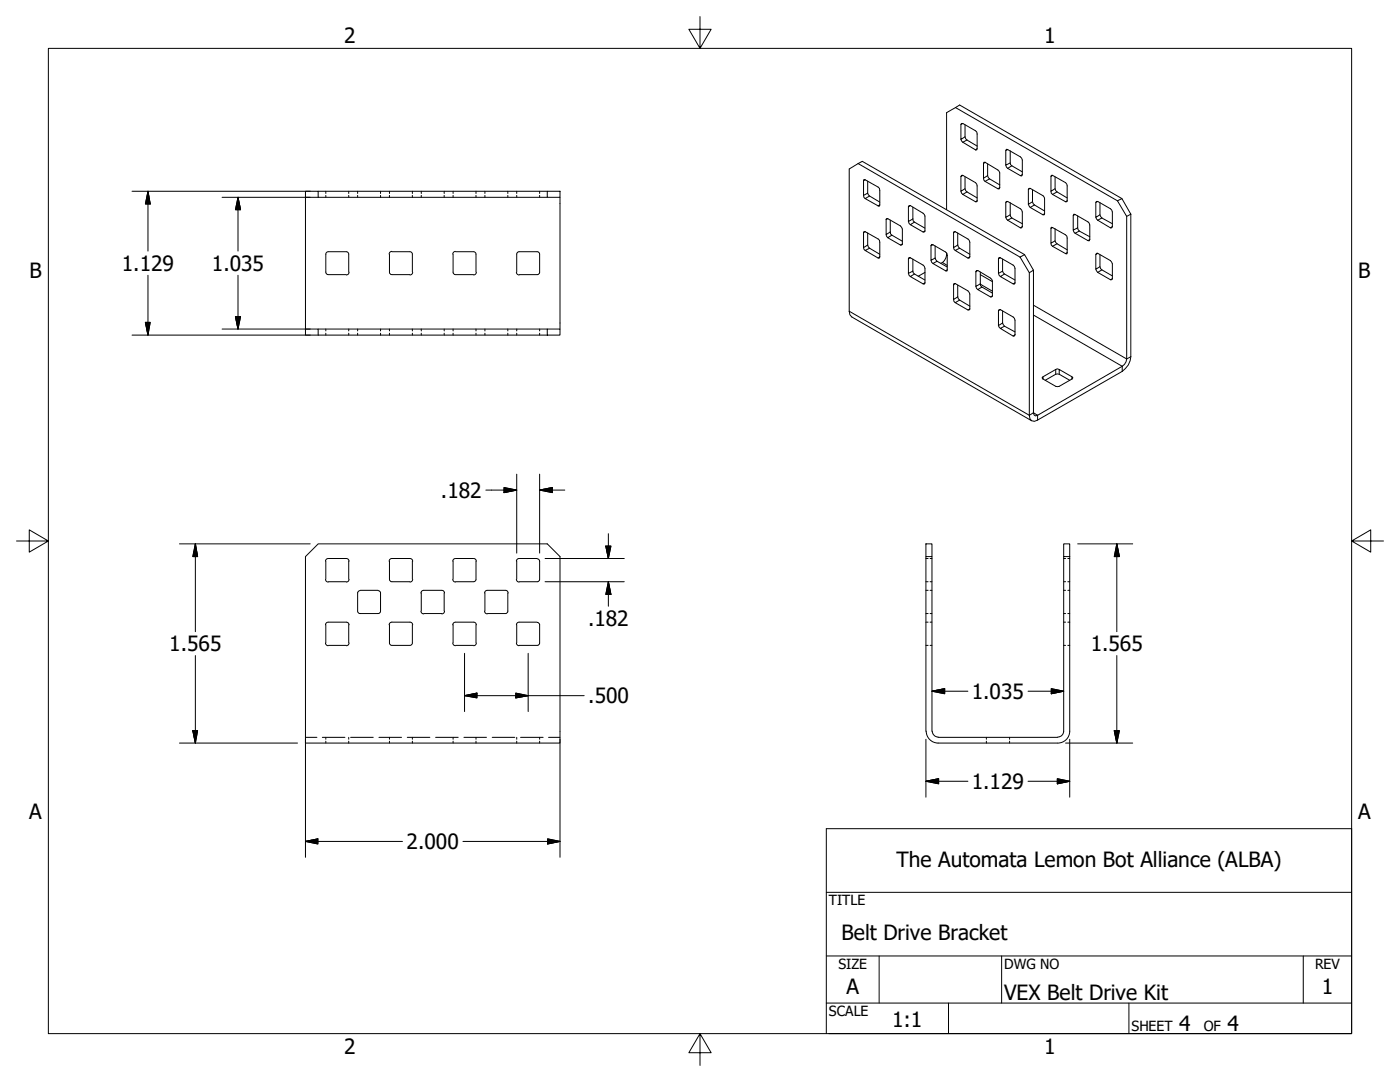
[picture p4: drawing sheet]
<svg xmlns="http://www.w3.org/2000/svg" width="279mm" height="216mm" viewBox="0 0 279 216" stroke-linecap="round" stroke-linejoin="round" font-family="sans-serif">
<!-- layer: Hidden (ANSI) -->
<g fill="none" stroke="#000" stroke-width=".2">
<path d="M61 39.4v-1.2h2.5v1.2M61 39.4v26.3M61 39.4h48.2M63.5 38.2h45.7M109.2 38.2h2.6v1.2h-2.6zM111.8 39.4v26.3M171.3 32.6l.8-.4 32.4 18.6M171.3 32.6l-1.8 1.1v28.4M171.3 32.6l32.3 18.7M190.7 21.5l-1.8 1v19.3M190.7 21.5l.8-.5 32.4 18.6M190.7 21.5l32.3 18.6"/>
<path d="M65 50.7v3.6M65 54.3l.3 .4 .2 .1h3.6M65 50.7l.1-.2 .4-.3h3.6l.3 .1 .2 .4M69.6 50.7v3.6M69.7 54.3l-.1 .3-.5 .3M77.7 50.7v3.6M77.7 54.3l.3 .4 .2 .1M78.2 50.2l-.5 .2v.3M78.2 50.2h3.6M78.2 54.8h3.6M81.8 50.2l.4 .3 .1 .2M82.3 50.7v3.6"/>
<path d="M82.4 54.3l-.1 .3-.5 .3M90.4 54.3l.3 .4 .2 .1M90.4 50.7v3.6M90.9 50.2l-.5 .2v.3M90.9 50.2h3.6l.3 .1 .2 .4M90.9 54.8h3.6M95 50.7v3.6M95.1 54.3l-.1 .3-.5 .3M103.1 54.3l.2 .5 .3 .1M103.1 50.7v3.6M103.6 50.2l-.4 .3-.1 .2M103.6 50.2h3.6"/>
<path d="M103.6 54.8h3.6M107.2 50.2l.3 .1 .2 .4M107.7 54.3l-.1 .3-.4 .2M107.7 50.7v3.6M184.6 54.4l-1.3 .7M188.1 52.4l-.3 .1M188.9 50.5v.4M203.6 51.3l.9-.5 1.7 3.1-.8 .5zM205.4 54.4v28.5M206.2 53.9v28.5M218.7 50.8l.1-.3h.3l2.5 1.5 .4 .6M223 40.1l.9-.5 1.8 3.1-.8 .5z"/>
<path d="M224.9 43.2v28.4M225.7 42.7v28.5M61 65.7h2.5v1.2M61 65.7v1.2h2.5M63.5 65.7h45.7M63.5 66.9h45.7M109.2 65.7h2.6v1.2h-2.6zM199.3 62l.1-.2h.2l2.6 1.4 .4 .7M210.7 73.7l.3-.1 .4 .1M224 74.1l-16.9 9.7M224 73.1l-16.9 9.8M63.5 108.5h45.7l2.6 2.6v37.2h-50.8v-37.2z"/>
<path d="M65 115.6l.2 .5h.3M65 112l.2-.5 .3-.1h3.6l.5 .3 .1 .3M65 112v3.6M65.5 116.1h3.6M69.6 112v3.6M69.7 115.6l-.1 .3-.5 .2M71.4 118.3v3.7l.2 .4h.3M71.9 117.9l-.5 .2v.2M71.9 117.8h3.5M75.5 117.9h.2l.2 .4M75.9 118.3v3.7v.2l-.4 .2M77.7 112v3.6"/>
<path d="M77.7 115.6l.3 .4 .2 .1M78.2 111.4l-.5 .3v.3M78.2 111.4h3.6M78.2 116.1h3.6M81.8 111.4l.5 .3 .1 .3M82.3 112v3.6M82.4 115.6l-.1 .3-.5 .2M84 118.3l.3-.4 .3-.1h3.6l.4 .3 .1 .2M84.1 118.3v3.6M88.6 118.3v3.6M90.4 115.6l.2 .5h.3M90.4 112v3.6"/>
<path d="M90.9 111.4l-.5 .3v.3M90.9 111.4h3.6l.5 .3 .1 .3M95 115.6l-.1 .2-.4 .3h-3.6M95 112v3.6M96.8 118.3v3.6M97.3 117.8l-.5 .3-.1 .2M97.3 117.8h3.5M100.9 117.8l.4 .3 .1 .2M101.3 118.3v3.7v.2l-.4 .2M103.1 115.6l.2 .5h.3M103.1 112v3.6M103.6 111.4l-.5 .3v.3"/>
<path d="M103.6 111.4h3.6M103.6 116.1h3.6M107.2 111.5l.3 .1 .2 .4v3.6M107.7 115.6l-.1 .2-.4 .3M184.8 108.5h1.2v2.6h-1.2zM184.8 111.1v34.8M186 111.1v34.8M212.3 108.5h1.2v2.6h-1.2zM212.3 111.1v34.8M213.5 111.1v34.8M65 128.3l.2 .5h.3M65 124.7l.2-.5 .3-.1h3.6l.5 .3 .1 .3"/>
<path d="M65 124.7v3.6M65.5 128.8h3.6M69.6 124.7v3.6M69.7 128.3l-.1 .3-.5 .2M71.9 122.4h3.5M77.7 124.7v3.6M77.7 128.3l.3 .4 .2 .1M78.2 124.1l-.5 .3v.3M78.2 124.1h3.6M78.2 128.8h3.6M81.8 124.1l.5 .3 .1 .3M82.3 128.3l-.1 .2-.4 .3"/>
<path d="M82.3 124.7v3.6M84 122l.3 .4 .3 .1M84.6 122.4h3.5M88.7 122l-.1 .2-.4 .3M90.4 128.3l.2 .5h.3M90.4 124.7v3.6M90.9 124.1l-.5 .3v.3M90.9 124.1h3.6l.5 .3 .1 .3M90.9 128.8h3.6M95 124.7v3.6M95.1 128.3l-.1 .3-.5 .2M96.7 122l.3 .4 .3 .1"/>
<path d="M97.3 122.4h3.5M103.1 128.3l.2 .5h.3M103.1 124.7v3.6M103.6 124.1l-.5 .3v.3M103.6 124.1h3.6M103.6 128.8h3.6M107.2 124.2l.3 .1 .2 .4M107.7 128.3l-.1 .2-.4 .3M107.7 124.7v3.6M184.8 145.9a2.38 2.38 0 0 0 2.4 2.4M186.1 145.9a1.17 1.17 0 0 0 1.1 1.2M187.2 147.1h23.9"/>
<path d="M212.3 145.9a1.17 1.17 0 0 1-1.2 1.2M213.5 145.9a2.38 2.38 0 0 1-2.4 2.4h-23.9"/>
</g>
<!-- layer: Visible (ANSI) -->
<g fill="none" stroke="#000" stroke-width=".2">
<path d="M65 38.2v.4M65 39v.4M69.6 38.2v.4M69.6 39v.4M71.4 38.2v.4M71.4 39v.4M75.9 38.2v.4M75.9 39v.4M77.7 38.2v.4M77.7 39v.4M82.3 38.2v.4M82.3 39v.4"/>
<path d="M84.1 38.2v.4M84.1 39v.4M88.6 38.2v.4M88.6 39v.4M90.4 38.2v.4M90.4 39v.4M95 38.2v.4M95 39v.4M96.8 38.2v.4M96.8 39v.4M101.3 38.2v.4M101.3 39v.4"/>
<path d="M103.1 38.2v.4M103.1 39v.4M107.7 38.2v.4M107.7 39v.4M65 65.7v.3M65 66.5v.4M69.6 65.7v.3M69.6 66.5v.4M71.4 65.7v.3M71.4 66.5v.4M75.9 65.7v.3M75.9 66.5v.4"/>
<path d="M77.7 65.7v.3M77.7 66.5v.4M82.3 65.7v.3M82.3 66.5v.4M84.1 65.7v.3M84.1 66.5v.4M88.6 65.7v.3M88.6 66.5v.4M90.4 65.7v.3M90.4 66.5v.4M95 65.7v.3M95 66.5v.4"/>
<path d="M96.8 65.7v.3M96.8 66.5v.4M101.3 65.7v.3M101.3 66.5v.4M103.1 65.7v.3M103.1 66.5v.4M107.7 65.7v.3M107.7 66.5v.4M184.8 111.4h.4M184.8 116.1h.4M184.8 117.8h.4M185.6 111.4h.4"/>
<path d="M185.6 116.1h.4M185.6 117.8h.4M212.3 111.4h.4M212.3 116.1h.4M212.3 117.8h.4M213.1 111.4h.4M213.1 116.1h.4M213.1 117.8h.4M184.8 124.1h.4M184.8 128.8h.4M184.8 122.4h.4M185.6 124.1h.4"/>
<path d="M185.6 128.8h.4M185.6 122.4h.4M212.3 124.1h.4M212.3 128.8h.4M212.3 122.4h.4M213.1 124.1h.4M213.1 128.8h.4M213.1 122.4h.4M61 147.1h2.2M64.3 147.1h4.5M65 147.1v.4M65 147.9v.4"/>
<path d="M69.6 147.1v.4M69.6 147.9v.4M70 147.1h4.5M75.6 147.1h4.5M77.7 147.1v.4M77.7 147.9v.4M81.3 147.1h4.5M82.3 147.1v.4M82.3 147.9v.4M86.9 147.1h4.5M90.4 147.1v.4M90.4 147.9v.4"/>
<path d="M92.6 147.1h4.5M95 147.1v.4M95 147.9v.4M98.2 147.1h4.5M103.1 147.1v.4M103.1 147.9v.4M103.9 147.1h4.5M107.7 147.1v.4M107.7 147.9v.4M109.5 147.1h2.3M196.8 147.1v.4M196.8 147.9v.4"/>
<path d="M201.5 147.1v.4M201.5 147.9v.4"/>
</g>
<!-- layer: Visible Narrow (ANSI) -->
<g fill="none" stroke="#000" stroke-width=".2">
<path d="M172.3 36.1v2.9l.9-.5M172.3 39l.1 .4 .3 .2M172.7 35.9l2.8 1.7 .1 3.3M172.7 35.9l-.3-.1-.1 .3M172.7 35.9l-.4 .2M173.2 38.5l.3 .6M173.2 36.1v2.4M191.8 38.2l.4 .6M191.8 27.8l.4 .6M192.2 35l2.5 1.4 .2 .4 .1 3.3M192.2 35h-.3l-.1 .2M192.2 35l-.4 .2v3l.8-.5v-2.4"/>
<path d="M192.2 38.8l2.5 1.5 .3-.2M192.2 24.6l2.7 1.8 .1 3.3-.3 .2M192.2 24.6h-.3l-.1 .2M192.2 24.6l-.4 .2v3l.8-.5v-2.4M192.2 28.4l2.5 1.5M192.6 37.7l.4 .6M192.6 27.3l.4 .6M193 38.3l-.8 .5M193 38.3l2 1.2M193 27.9l-.8 .5M193 27.9l2 1.2M195 29.7l-.1 .2h-.2"/>
<path d="M196.3 35.6v.3l.3 .3M196.6 32.4h-.3v.2M196.6 32.4l-.3 .2v3l.8-.5v-2.4M196.6 36.2l2.5 1.5 .4-.2M196.6 32.4l2.8 1.8 .1 .3v3M197.1 35.1l.4 .6M197.5 35.7l-.9 .5M197.5 35.7l2 1.2M199.5 37.5l-.1 .2h-.3M200.7 33l.4 .6M201.1 29.8l2.8 1.8 .1 .3v3M201.1 29.8h-.2l-.2 .2"/>
<path d="M201.1 29.8l-.4 .2v3l.9-.5v-2.4M201.1 33.6l2.5 1.5 .4-.2M201.6 32.5l.3 .6M201.9 33.1l-.8 .5M201.9 33.1l2.1 1.2M204 34.9l-.1 .2h-.3M205.6 37.6l2.6 1.5 .2 .3 .1 3.2M205.6 37.6h-.2l-.2 .2M205.6 37.6l-.4 .2v3l.9-.5v-2.4M209.7 38.2l.1 .3 .3 .3M210.1 35l2.6 1.4 .2 .4 .1 3.3M210.1 35h-.3l-.1 .2"/>
<path d="M210.1 35l-.4 .2v3l.9-.5v-2.4M210.1 38.8l2.6 1.5 .3-.2M210.6 37.7l.3 .6M210.9 38.3l-.8 .5M210.9 38.3l2.1 1.2M172.3 46.4v3l.9-.5M172.3 49.4l.4 .6M172.7 46.2l2.8 1.7 .1 3.3M172.7 46.2h-.3l-.1 .2M172.7 46.2l-.4 .2M173.2 48.9l.3 .6M173.2 46.5v2.4"/>
<path d="M175.6 50.7l-2.1-1.2-.8 .5 2.6 1.5 .3-.3M175.6 51.2l-.1 .3h-.2M175.6 40.9l-.1 .2h-.2M175.6 40.3l-2.1-1.2-.8 .5 2.6 1.5M175.6 40.9l-.3 .2M176.8 43.8v3l.9-.5M176.8 46.8l.4 .6M177.2 43.6h-.3l-.1 .2M177.2 43.6l2.5 1.5 .3 .3 .1 .3v3M177.2 43.6l-.4 .2M177.7 46.3v.4l.3 .2M177.7 43.9v2.4"/>
<path d="M180.1 48.1l-2.1-1.2-.8 .5 2.5 1.5 .4-.2M180.1 48.7l-.1 .2h-.3M181.3 51.6v2.9l.9-.4M181.3 54.5l.4 .7M181.3 41.3v2.9l.9-.5M181.3 44.2l.4 .6M181.7 51.4l2.8 1.7 .1 .4v3M181.7 51.4h-.3l-.1 .2M181.7 41l2.8 1.8 .1 .3v3M181.7 41h-.3l-.1 .3M181.7 51.4l-.4 .2M181.7 41l-.4 .3"/>
<path d="M182.2 54.1l.3 .6M182.2 43.7v.4l.3 .2M182.2 41.3v2.4M182.2 51.7v2.4M184.6 55.9l-2.1-1.2-.8 .5 2.5 1.4 .4-.1M184.6 56.5l-.1 .2-.3-.1M184.6 45.5l-2.1-1.2-.8 .5 2.5 1.5 .4-.2M184.6 46.1l-.1 .2h-.3M185.8 49v2.9l.8-.4M185.8 51.9l.4 .7M186.2 48.8l2.8 1.7v3.3M186.2 48.8h-.3l-.1 .2"/>
<path d="M186.2 48.8l-.4 .2M186.6 51.5l.4 .6M186.6 49.1v2.4M189 53.3l-2-1.2-.8 .5 2.5 1.4 .3-.2M189 53.8v.3l-.3-.1M189 51l-.1-.1-.4 1.1-.4 .4 .9 .6M190.3 56.8v3l.8-.6M190.3 59.8l.1 .3 .2 .3M190.3 46.4v3l.8-.5M190.3 49.4l.3 .6M190.6 56.6l2.6 1.4 .2 .4 .1 .3v3M190.6 56.6h-.2l-.1 .2"/>
<path d="M190.6 46.2l2.8 1.7 .1 .4v2.9M190.6 46.2h-.2l-.1 .2M190.6 56.6l-.3 .2M190.6 46.2l-.3 .2M191.1 59.2l.4 .7M191.1 48.9l.4 .6M191.1 46.5v2.4M191.1 56.9v2.3M193.5 50.7l-2-1.2-.9 .5 2.6 1.5 .3-.3M193.5 51.2l-.1 .3h-.2M194.8 54.2v3l.8-.6M194.8 57.2l.3 .6"/>
<path d="M195 40.1l-.1 .2h-.2M195.1 54l2.8 1.8 .2 .3v3M195.1 54h-.2l-.1 .2M195.1 54l-.3 .2M195.6 56.6l.1 .4 .3 .3M195.6 54.3v2.3M195.6 54.8l2.5 1.4M195.6 56.7l2.5 1.4M198.1 58.5l-2.1-1.2-.9 .5 2.6 1.4 .4-.1M198.1 59.1l-.2 .1h-.2M199.3 51.6v2.9l.8-.4M199.3 54.5l.3 .7"/>
<path d="M199.6 51.4l2.8 1.7 .2 .4v3M199.6 51.4h-.2l-.1 .2M199.6 51.4l-.3 .2M200.1 54.1l.4 .6M200.1 51.7v2.4M200.7 43.4l.4 .5M201.1 40.2l2.8 1.7 .1 .4v2.9M201.1 40.2h-.2l-.2 .2M201.1 40.2l-.4 .2v3l.9-.5v-2.5M201.1 43.9l2.5 1.6 .4-.3M201.6 42.9l.3 .6M201.9 43.5l-.8 .4"/>
<path d="M201.9 43.5l2.1 1.1M202.6 55.9l-2.1-1.2-.9 .5 2.6 1.4 .4-.1M202.6 56.5l-.2 .2-.2-.1M204 45.2l-.1 .3h-.3M205.2 40.8l.4 .6M205.6 41.4l2.6 1.5 .3-.3M206.1 40.3l.3 .6M206.4 40.9l-.8 .5M206.4 40.9l2.1 1.2M208.5 42.6l-.1 .3h-.2M209.7 48.5l.1 .4 .3 .2M210.1 45.4l2.8 1.7 .1 3.3"/>
<path d="M210.1 45.4l-.3-.1-.1 .3M210.1 45.4l-.4 .2v2.9l.9-.4v-2.4M210.1 49.1l2.6 1.5 .3-.2M210.6 48.1l.3 .5M210.9 48.6l-.8 .5M210.9 48.6l2.1 1.2M213 50.4l-.1 .3-.2-.1M213 40.1l-.1 .2h-.2M214.2 45.9l.4 .6M214.6 42.8l2.8 1.7 .1 .4v2.9M214.6 42.8l-.3-.1-.1 .3M214.6 42.8l-.4 .2v2.9l.9-.4v-2.4"/>
<path d="M214.6 46.5l2.5 1.5 .4-.2M215.1 45.5l.3 .6M215.4 46.1l-.8 .4M215.4 46.1l2.1 1.1M217.5 47.8l-.1 .3-.3-.1M218.7 53.7l.4 .7M218.7 43.4l.4 .5M219.1 50.5l-.4 .3v2.9l.8-.5v-2.3M219.1 54.4l2.5 1.4 .4-.2M219.1 40.2l2.8 1.7 .1 .4v2.9M219.1 40.2h-.3l-.1 .2M219.1 40.2l-.4 .2v3l.8-.5v-2.5"/>
<path d="M219.1 43.9l2.5 1.6 .4-.3M219.5 53.2l.4 .6M219.5 42.9l.4 .6M219.9 53.8l-.8 .6M219.9 53.8l2.1 1.3M219.9 43.5l-.8 .4M219.9 43.5l2.1 1.1M222 55.6l-.1 .2h-.3M222 45.2l-.1 .3h-.3M222 52.6v3M193.5 61.1l-2-1.2-.9 .5 2.6 1.4 .3-.1M193.5 61.7l-.1 .1h-.2"/>
<path d="M199.3 65l.3 .5M199.6 61.8l-.3 .2v3l.8-.5M200.1 64.5l.4 .6M200.1 62v2.5M202.6 66.2l-2.1-1.1-.9 .4 2.6 1.6 .4-.3M202.6 66.8l-.2 .3h-.2M202.6 63.9v2.9M206.2 60.9l18.7 10.7M206.2 62.9l17.8 10.2M208.2 75.6l2.8 1.6 .4-.1 2.5-1.5M208.2 75.2l-.2 .2 .2 .2M210.7 74.7h.7"/>
<path d="M210.7 74.7v-1l-2.5 1.5v.4M210.7 74.7l-2.1 1.2M213.9 75.6v-.4l-2.5-1.5v1l2.1 1.2M213.9 75.2l.2 .2-.2 .2M224.9 71.6l.8-.4a3.8 3.8 0 0 1-1.7 2.9v-1M224.9 71.6l-.2 .6-.7 .9M205.4 82.9l-35.9-20.8 .1 .7 .4 .4 35.9 20.7M205.4 82.9l.1 .7 .4 .3 .5 .2 .7-.3v-.9M206.2 82.4l.2 .4 .2 .2 .5-.1M206.2 82.4l-.8 .5M206.2 82.4l.9 .5"/>
</g>
<!-- layer: Border (ANSI) -->
<path d="M9.7 9.7h260v196.5h-260zM139.7 3.3v6.4l-2.2-3.9h4.4l-2.2 3.9M3.3 107.9h6.4l-3.9-2.2v4.5l3.9-2.3M269.7 107.9l3.9 2.3v-4.5l-3.9 2.2h6.4M139.7 206.2l2.2 3.9h-4.4l2.2-3.9v6.4" fill="none" stroke="#000" stroke-width=".2"/>
<!-- layer: Title (ANSI) -->
<path d="M164.9 178.1h104.8M164.9 190.8h104.8M175.5 190.8v9.4M199.9 190.8v9.4M260.1 190.8v9.4M164.9 206.2v-40.8h104.8v40.8h-104.3M164.9 200.2h104.8M189.3 200.2v6M225.3 200.2v6" fill="none" stroke="#000" stroke-width=".2"/>
<!-- layer: Dimension (ANSI) -->
<g fill="none" stroke="#000" stroke-width=".2">
<path d="M26.4 38.2h35.5M29.5 38.2l.5 2.5h-1zM29.5 38.2v11.9M44.3 39.4h17.6M47.5 39.4l.5 2.4h-1zM47.5 39.4v10.7M29.5 54.9v12M47.5 54.9v10.8M26.4 66.9h35.5M29 64.3h1l-.5 2.6zM44.3 65.7h17.6M47 63.2h1l-.5 2.5z"/>
<path d="M97 97.8h6.1M100.6 97.3l2.5 .5-2.5 .5zM103.1 94.6v15.8M107.7 97.8l2.5-.5v1zM107.7 97.8h5M107.7 94.6v15.8M35.8 108.5h26.1M39 108.5l.4 2.6h-.9zM39 108.5v17.5M108.8 111.4h15.8M108.8 116.1h15.8M120.9 109h1l-.5 2.4z"/>
<path d="M121.4 116.1l.5 2.5h-1zM121.4 106.5v4.9M121.4 116.1v4.9M215.1 108.5h11M222.9 108.5l.5 2.6h-1zM222.9 108.5v17.5M39 130.8v17.5M92.7 138.8l2.5-.5v1zM92.7 138.8h23.9M92.7 130.4v11.6M102.9 138.3l2.5 .5-2.5 .5zM105.4 130.4v11.6"/>
<path d="M186 137.9l2.5-.5v1zM186 137.9h7.2M205.2 137.9h7.1M209.8 137.4l2.5 .5-2.5 .5zM222.9 130.8v17.5M35.8 148.3h23.6M38.5 145.8h.9l-.4 2.5zM61 147.5v23.6M111.8 147.5v23.6M184.8 155.9l2.5-.5v1zM184.8 155.9h8.4M184.8 147.5v11.6"/>
<path d="M205.2 155.9h8.3M211 155.4l2.5 .5-2.5 .5zM212.7 148.3h13.4M213.5 147.5v11.6M222.4 145.8h1l-.5 2.5zM61 167.9l2.4-.5v1zM61 167.9h19.3M92.4 167.9h19.4M109.3 167.4l2.5 .5-2.5 .5z"/>
</g>
<g fill="#000" stroke="#000" stroke-width=".2">
<path d="M29.5 38.2l.5 2.5zM29.5 38.2l.5 2.5h-1zM47.5 39.4l.5 2.4zM47.5 39.4l.5 2.4h-1zM29 64.3l.5 2.6zM29 64.3h1l-.5 2.6zM47 63.2l.5 2.5zM47 63.2h1l-.5 2.5zM100.6 98.3l2.5-.5zM100.6 97.3l2.5 .5-2.5 .5zM107.7 97.8l2.5-.5zM107.7 97.8l2.5-.5v1z"/>
<path d="M39 108.5l.4 2.6zM39 108.5l.4 2.6h-.9zM120.9 109l.5 2.4zM120.9 109h1l-.5 2.4zM121.4 116.1l.5 2.5zM121.4 116.1l.5 2.5h-1zM222.9 108.5l.5 2.6zM222.9 108.5l.5 2.6h-1zM92.7 138.8l2.5-.5zM92.7 138.8l2.5-.5v1zM102.9 139.3l2.5-.5zM102.9 138.3l2.5 .5-2.5 .5z"/>
<path d="M186 137.9l2.5-.5zM186 137.9l2.5-.5v1zM209.8 138.4l2.5-.5zM209.8 137.4l2.5 .5-2.5 .5zM38.5 145.8l.5 2.5zM38.5 145.8h.9l-.4 2.5zM184.8 155.9l2.5-.5zM184.8 155.9l2.5-.5v1zM211 156.4l2.5-.5zM211 155.4l2.5 .5-2.5 .5zM222.4 145.8l.5 2.5zM222.4 145.8h1l-.5 2.5z"/>
<path d="M61 167.9l2.4-.5zM61 167.9l2.4-.5v1zM109.3 168.4l2.5-.5zM109.3 167.4l2.5 .5-2.5 .5z"/>
</g>
<g font-size="4.2">
<text x="68.7" y="8.6">2</text>
<text x="208.4" y="8.6">1</text>
<text x="5.9" y="55.5">B</text>
<text x="24.3" y="54">1.129</text>
<text x="42.3" y="54">1.035</text>
<text x="271.1" y="55.5">B</text>
<text x="88" y="99.3">.182</text>
<text x="117.3" y="124.9">.182</text>
<text x="33.8" y="129.9">1.565</text>
<text x="217.7" y="129.9">1.565</text>
<text x="117.4" y="140.3">.500</text>
<text x="193.9" y="139.4">1.035</text>
<text x="193.9" y="157.4">1.129</text>
<text x="5.8" y="163.4">A</text>
<text x="271" y="163.4">A</text>
<text x="81.2" y="169.4">2.000</text>
<text x="178.9" y="172.9">The Automata Lemon Bot Alliance (ALBA)</text>
<text x="168" y="187.5">Belt Drive Bracket</text>
<text x="168.9" y="198.2">A</text>
<text x="200.4" y="199.6">VEX Belt Drive Kit</text>
<text x="263.8" y="198.2">1</text>
<text x="178.1" y="204.9">1:1</text>
<text x="235.3" y="205.7">4</text>
<text x="245" y="205.7">4</text>
<text x="68.7" y="210.3">2</text>
<text x="208.4" y="210.3">1</text>
</g>
<g font-size="2.8">
<text x="165.4" y="180.6">TITLE</text>
<text x="167.3" y="193.4">SIZE</text>
<text x="200.4" y="193.4">DWG NO</text>
<text x="262.4" y="193.3">REV</text>
<text x="165.4" y="202.8">SCALE</text>
<text x="225.8" y="205.7">SHEET</text>
<text x="240.2" y="205.7">OF</text>
</g>
</svg>
